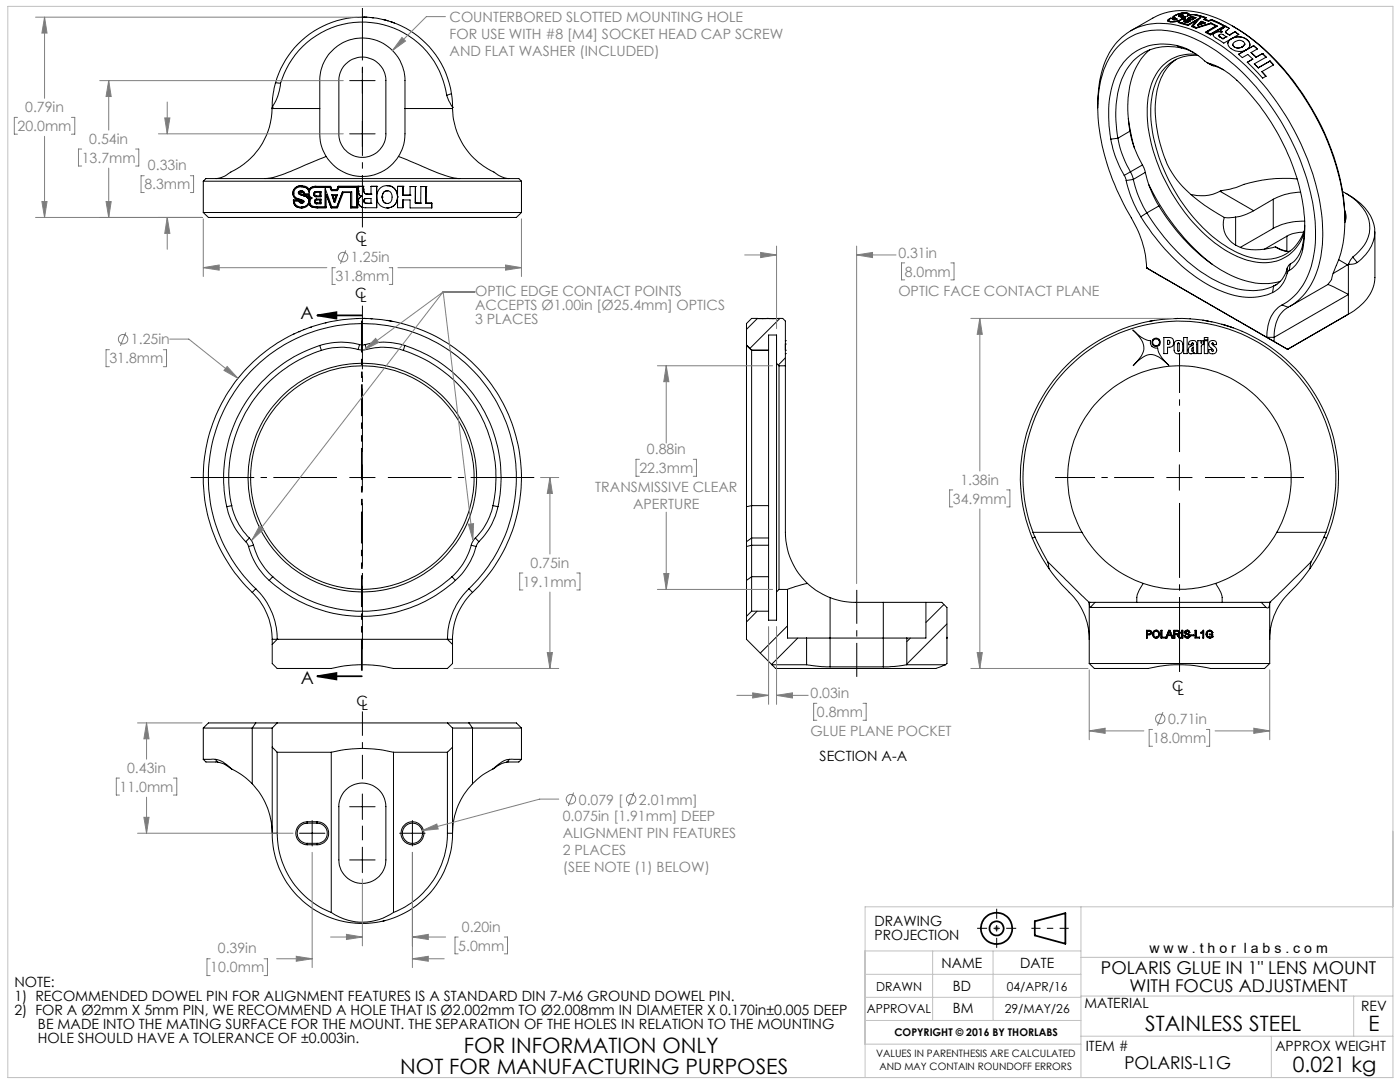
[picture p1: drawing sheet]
<svg xmlns="http://www.w3.org/2000/svg" width="279mm" height="216mm" viewBox="0 0 279 216" stroke-linecap="round" stroke-linejoin="round" font-family="sans-serif">
<g fill="none" stroke="#000" stroke-width=".35">
<path d="M63.3 62.9l3.8-.6v1.3zM63.3 62.9h8.9M63.3 134.9l3.8-.6v1.3zM63.3 134.9h8.9M206.5 183.8l6.1-1.6v6.1l-6.1-1.6z"/>
<circle cx="198.9" cy="185.2" r="3.1"/>
<circle cx="198.9" cy="185.2" r="1.4"/>
</g>
<g fill="none" stroke="#808080" stroke-width=".2">
<path d="M7.1 3.4h64.2M8.9 3.4l.5 3.2h-1zM8.9 3.4v16.2M19.9 16.1h48.6M21.7 16.1l.5 3.2h-1zM21.7 16.1v9.9M80.2 7.5l.7 .7-2.6 1.9zM88.9 3.3h-3.8l-6.8 6.8M3.5 23.4h-.6v3.4h.6M8.9 27.2v16.2M14.3 23.4h.6v3.4h-.6M16.3 29.7h-.6v3.4h.6"/>
<path d="M21.7 33.5v9.9M27.1 29.7h.6v3.4h-.6M28.8 35.1h-.6v3.3h.6M31.6 26.7h36.9M32.9 23.5h1l-.5 3.2zM33.4 20.4v6.3M38 35.1h.6v3.3h-.6M7.1 43.4h33.2M8.4 40.2h1l-.5 3.2zM21.2 40.2h1l-.5 3.2zM33.4 43.4l.5 3.2h-1zM33.4 43.4v6.3"/>
<path d="M40.6 53.4l3.1-.5v1zM40.6 53.4h24.6M40.6 43.7v11.5M66.9 53.4h-.6v3.4h.6M69 50l-1.1 2.6M77.7 53.4h.7v3.4h-.7M79.4 53.4h24.7M88.4 58.2l-15.7 11.6M88.4 58.2h6.4M88.4 58.2l-38.1 49.6M88.4 58.2l6 49.5M100.9 52.9l3.2 .5-3.2 .5z"/>
<path d="M104.1 43.7v11.5M148.6 50.9h6.4M151.8 50.4l3.2 .5-3.2 .5zM155 49.1v16.5M171 50.9l3.1-.5v1zM171 49.1v67.4M171 50.9h7.8M180.6 52.5h-.7v3.3h.7M189.8 52.5h.6v3.3h-.6M21.8 69.8h-.6v3.4h.6M25.1 66.3l-1.1 2.7M32.6 69.8h.6v3.4h-.6"/>
<path d="M33.9 67.7h3.8l9.8 7.8M45.3 73.1l2.2 2.4-2.8-1.6zM75 67.5l.6 .8-2.9 1.5zM131.2 73h23M133 73l.5 3.2h-1zM133 73v15.4M193.7 63.5h40.4M195.5 63.5l.5 3.2h-1zM195.5 63.5v30.5M107.9 95.3h3.6M109.7 95.3l.5 3.2h-1zM109.7 95.3v15.3"/>
<path d="M127.6 91.7h-.7v3.3h.7M138.4 91.7h.6v3.3h-.6M190.1 97.8h-.6v3.3h.6M200.9 97.8h.6v3.3h-.6M51.8 105l.8 .6-2.3 2.2zM93.5 104.6l1-.1-.1 3.2zM104.4 114.3h-.7v3.4h.7M109.7 118.1v15.3M115.1 114.3h.6v3.4h-.6M131.2 117.6h23M132.5 114.4h1l-.5 3.2zM133 102.2v15.4"/>
<path d="M195.5 101.6v31.8M90.6 133.4h20.9M109.2 130.2h1l-.5 3.2zM147 138.7h6.4M150.2 138.3l3.2 .4-3.2 .6zM153.4 125v15.5M155 138.7l3.2-.4v1zM155 125v15.5M155 138.7h6.3M193.7 133.4h23.4M195 130.2h1l-.5 3.2zM217.4 133.7v13.9"/>
<path d="M253.4 133.7v13.9M23.8 155.3h-.6v3.3h.6M27.4 144.3h12.9M29.2 144.3l.5 3.1h-1zM29.2 144.3v7.2M29.2 159.1v7.2M34.6 155.3h.7v3.3h-.7M111.5 159.5h-3.8l-23.5 6.2M114.5 158.2l-1.1 2.6M126.5 158.2l-1.1 2.6M163 140.3h-.6v3.4h.6M172.2 140.3h.7v3.4h-.7"/>
<path d="M217.4 145.8l3.2-.5v1zM217.4 145.8h10.9M230 145.6h-.7v3.3h.7M232.1 142.1l-1.1 2.7M240.8 145.6h.6v3.3h-.6M242.5 145.8h10.9M250.2 145.3l3.2 .5-3.2 .5zM27.4 166.3h31.1M28.7 163.1h1l-.5 3.2zM62.3 170.1v23M72.3 175.4v13.3M82.3 170.1v23"/>
<path d="M84.2 165.7l3-1.3 .3 1zM41.9 191.3h-.6v3.4h.6M52.7 191.3h.7v3.4h-.7M55.2 191.3h7.1M59.1 190.8l3.2 .5-3.2 .5zM66 187h6.3M69.1 186.4l3.2 .6-3.2 .5zM82.3 191.3l3.2-.5v1zM82.3 187l3.2-.6v1.1zM82.3 191.3h6.4M82.3 187h6.6M91.4 187h-.6v3.3h.6"/>
<path d="M100.6 187h.7v3.3h-.7M198.4 185.2h1M198.5 184.9l.7 .7M198.9 184.7v1M199.2 184.9l-.7 .7"/>
<circle cx="68.5" cy="51.3" r=".95"/>
<circle cx="24.6" cy="67.7" r=".94"/>
<circle cx="114" cy="159.5" r=".94"/>
<circle cx="126" cy="159.5" r=".94"/>
<circle cx="231.5" cy="143.4" r=".95"/>
</g>
<path d="M205.8 185.2h7.5" fill="none" stroke="#000" stroke-width=".2" stroke-dasharray="15.2 1.3 1.3 1.3" stroke-dashoffset="13.4" stroke-linecap="butt"/>
<path d="M195 185.2h7.8M198.9 181.3v7.8" fill="none" stroke="#000" stroke-width=".2" stroke-dasharray="15.2 1.3 1.3 1.3" stroke-dashoffset="13.2" stroke-linecap="butt"/>
<g fill="none" stroke="#c0c0c0" stroke-width=".2">
<path d="M1.6 1.3h276.4v213.7h-276.4zM172.6 189.8h43.1M172.6 199h43.1M172.6 194.4h43.1M186.1 189.8v13.8M198.2 189.8v13.8M215.7 198.8h62.3M215.7 180.9v34.1M215.7 191h62.3M270.2 198.8v8M278 180.9h-105.4v34.1M172.6 203.6h43.1"/>
<path d="M172.6 208.4h43.1M215.7 206.8h62.3M253.7 206.8v8.2"/>
</g>
<g fill="none" stroke="#000" stroke-width=".2">
<path d="M55 16.5l-.6 3-.1 1.9M55 16.5a18 18 0 0 1 18.4-13.1 18 18 0 0 1 16.7 15.3M55 16.5l1 .1M56 16.6a10.3 10.3 0 0 1-1.7 4.8M56 16.6a17 17 0 0 1 17.5-12.2 17 17 0 0 1 15.6 14.6M68.8 13a4.7 4.7 0 0 1 5.1-1.3 4.7 4.7 0 0 1 3.1 4.4v10.6a4.7 4.7 0 0 1-4.7 4.7 4.7 4.7 0 0 1-4.7-4.7v-10.6a4.7 4.7 0 0 1 1.2-3.1zM69.8 16.1h5.1M72.3 13.5v5.1M72.5 3.4h.7M74 3.5l.6 .1M76.4 3.9l1 .3M78 4.3l.7 .3"/>
<path d="M89.1 19l1.2 2.4M90.1 18.7l.2 2.7M90.1 18.7l-1 .3M225.7 6.1l4.4-2.5a13.4 13.4 0 0 1 11.7-.4 37.9 37.9 0 0 1 16.3 13.2 49 49 0 0 1 10.3 26.9 22.2 22.2 0 0 1-2.3 11.1l-.2 .8a1.83 1.83 0 0 1-.8 1.5l-7.7 4.4M229.4 9.9a13.4 13.4 0 0 0-4.3 9.6 27.4 27.4 0 0 0 .4 6.7M233.2 4.1l.5 .2M233.6 3.7l-.4 .4 .5 .2M233.6 3.7h.6M233.6 3.6a.55 .55 0 0 0-.6 .6l.2 .1a3.3 3.3 0 0 0 2-.1M233.6 3.7l-.6 .5M233.6 3.6l.8 .1M233.6 3.7h.8"/>
<path d="M233.6 3.6v.1M233.7 4.3h.1M234.2 3.5h.1M234.2 3.7l-.1 .2M234.2 3.5l.3 .1M234.3 3.8h.1M234.3 3.8l.2 .1M234.4 3.7h.1M234.5 3.9h.2M234.5 3.9h.1M234.5 3.1l-.3 .2a.21 .21 0 0 0-.1 .3 .21 .21 0 0 0 .3 .1M234.5 3.1l-.4 .4"/>
<path d="M234.5 3.6l.4 .2M234.5 3.6l.4 .2-.6 .2-.2-.1 .1-.2M234.5 3.1h.1M234.5 3.6h.1M234.7 3.8v.1M234.7 11.9a10.9 10.9 0 0 0-4.1 8.8 26.7 26.7 0 0 0 3.3 13.8 25.2 25.2 0 0 0 9.1 8.1l1.3 .8M234.7 3.8l-.2 .1M234.7 3.8l-.2-.1-.2 .1 .2 .1M234.8 9.1a15.4 15.4 0 0 1 6.1 3.4l.3 .1M234.8 9.1a10.3 10.3 0 0 0-12.7 7.4 23.9 23.9 0 0 0-.4 11.3M234.8 9.1l1 .5M235.2 4.2l-.1 .2"/>
<path d="M235.3 3.1l-.1 .1 .7 .4-.3 .4M235.3 3.1h.1M235.3 3.1l-.1 .1M235.3 4.3v.1M235.4 4.4l.5 .2M235.4 3.1h.1M235.4 3.1l.4 .3M235.4 3.1h.6l-.2 .2zM235.6 4l-1 .3h-.9M235.6 4l-.8 .2-1.1 .1M235.6 4h.1M235.8 9.6l2.4 .9"/>
<path d="M235.8 9.6a10 10 0 0 0-12.4 7.6 23.6 23.6 0 0 0-.3 10.4M235.8 3.4h.1M235.8 3.3l.1 .1M235.8 3.3l.6 .1M235.8 3.3v.1M235.9 3.6l-.3 .4M235.9 3.4l.2 .2-.2 .2M235.9 3.4h.1M235.9 3.4l.2 .2M235.9 4.6h.1M235.9 4.6l1.2 .4M235.9 4.6l1.2 .3"/>
<path d="M236 3l-.7 .1M236 3l.2 .1M236 3l.2 .1-.2 .2M236 3h.1M236 3.1h.1M236 3.1l-.2 .2M236 3.3l.6 .1-.2 .2 .1 .2a.97 .97 0 0 0-1.1 .6l.5 .2M236 3.3h.1M236 3.3l.6 .1M236.3 3.7l-.4 .1M236.3 3.7h.1M236.4 4.1l-.2 .2"/>
<path d="M236.4 4.1h.1M236.4 4.2l.1 .1M236.4 3.7l.1 .1M236.4 3.5l-.1 .2M236.4 3.4v.1M236.4 3.7h.1M236.5 4.3l.5 .1M236.5 4.3h.1M236.7 2.5l.5 .2v.3M236.7 2.5l-1.4 .2-.8 .4M236.7 2.6l-1.1 .1-1.1 .4M236.7 2.6l.6 .3"/>
<path d="M236.7 2.5v.1M237 4l.6 .2-.7 .4-.3-.2a.22 .22 0 0 1-.3 .1 .22 .22 0 0 1-.1-.3l.2-.1M237 4l-.6 .1M237 4l.6 .2M237 4h.1M237.1 2.9h.1M237.1 2.9l-.1 .3M237.1 4.9l2.5-1.4-1.5 1.8M237.1 4.9v.1M237.2 3h.1M237.3 3.7h.1M237.3 3.5l-.2 .2"/>
<path d="M237.3 3.5h.1M237.3 4.2l-.7-.1-.2 .1 .1 .1M237.3 4.2l-.3 .2M237.3 4.2h.1M237.4 3.7l.5 .2M237.4 3.7l.5 .1M237.4 3.7h.1M237.9 3.8v.1M238 3.4l.7 .1-.8 .5-.8-.3 .2-.2M238 3.4l-.7 .1M238 3.4h.1M238 3.4l.7 .2"/>
<path d="M238.1 5.3h.1M238.1 5.3l.7 .2M238.4 3.6h-.1a.73 .73 0 0 0-1 .1h.1M238.4 3.6l-.5 .3M238.4 3.6l-.5 .2M238.6 2.9l2.1 .6-.2 .3M238.6 2.9l-1.4 .1M238.6 2.9h.1M238.7 10.8a8.4 8.4 0 0 0-9.1 6.7 23.9 23.9 0 0 0 1.2 14.5 35.9 35.9 0 0 0 13.6 17.8 13.6 13.6 0 0 0 10.3 2.3 8.5 8.5 0 0 0 5.6-5.6M238.8 5.5h.1M239 4l-1.9 1.1-1.3-.4a.5 .5 0 0 1-.6-.4v-.1M239 4l-1.2 1.3 .9 .3 3-.9 1 .5"/>
<path d="M239 4h.1M239.1 11.1a8.2 8.2 0 0 0-8.8 6.4 23 23 0 0 0 .9 13.6 35.4 35.4 0 0 0 13.3 17.9 12.6 12.6 0 0 0 10.8 2.3 8.2 8.2 0 0 0 5-5.4M239.4 4.9h.1M239.6 3.5l-2.5 1.5M239.7 4.3l.9 .3-1.6 .4zM239.7 4.3l.9 .3M239.7 4.3h.1M239.7 4.3l-.7 .7M240.2 4.6h.1M240.2 4.6l-.4-.2-.4 .5M240.2 4.6l-.8 .3M240.5 3.8l.7 .3"/>
<path d="M240.5 3.6l-2.3-.6-1.3 .2 .2-.3a2.01 2.01 0 0 0-2.3 .1l-.6 .4 .3 .2M240.5 3.6l-.3 .3 .9 .3 .7-.1 2.5 1.1M240.5 3.6l-.2 .3M240.8 12.5l1.3 .6M240.8 6.5h.1M240.8 6.5l.7 .3M241.2 4.1h.1M241.2 12.6a16.5 16.5 0 0 1 7.6 5.5 44.5 44.5 0 0 1 11.5 25.4 25.2 25.2 0 0 1-.3 6.3M241.2 12.6l.9 .5M241.7 4.6h.1M241.7 4.6l-2.9 .9M241.7 4.6l1.2 .6"/>
<path d="M241.7 4.6l1.3 .6-2.2 1.3M241.8 3.9l2.8 1.4M241.8 4l2.8 1.3M241.8 3.9l-.6 .2M241.8 4l-.6 .1M241.8 3.9v.1M242.1 13.1l2.1 .8M242.5 6.5l-.4 .5M242.5 6.5h.1M242.7 5.2l-2.1 1.3M243.2 7.1h.1M243.2 7.1l.2 .2"/>
<path d="M243.4 7.3l-.2-.2a.55 .55 0 0 1 .9-.2l.6 .4M243.4 7.3h.1M243.4 7.3l.7 .4M243.7 6.3h.1M243.7 6.3h-.7l-.5 .2M244 5.7l-.4 .3 .1 .3M244 5.7l-.4 .5M244 5.7h.1M244.1 7.7h.1M244.3 5.2l-2.8 1.6M244.3 5.2v.1M244.4 5.3l-.4 .4"/>
<path d="M244.4 5.3h.1M244.4 5.3l-2.8 1.7-1-.5M244.6 6.4h.1M244.6 5.3l.7 .3-.7 .7 .2 .3M244.6 6.4l.2 .2M244.6 5.3h.1M244.6 5.3l.7 .4M244.7 7.3h.1M244.7 7.3l-.6 .4M244.8 6.6l.6 .4M244.8 6.6h.1M245.3 8.1a2.59 2.59 0 0 1 4.1 .6 1.7 1.7 0 0 1-2.2 1.6 2.33 2.33 0 0 1-2.2-1.7z"/>
<path d="M245.4 7h.1M246 5.2a45.5 45.5 0 0 1 17.1 18.7 43.7 43.7 0 0 1 5.3 20.1M246 8.9l.3 .4M246 8.8v.1M246.3 9.3a1.49 1.49 0 0 0 1.6 .1M246.3 9.3l-.2-.2a1.26 1.26 0 0 1 1.8-.9 .53 .53 0 0 1 .5 .4 .53 .53 0 0 1-.2 .5l-.3 .2M246.3 9.3a1.32 1.32 0 0 0 1.6 0M246.3 9.3h.1M246.5 6.3l.7 .6-3 1.7-1.5-1a.58 .58 0 0 1-.5-.4 .58 .58 0 0 1 .3-.7M246.5 6.3h.1M246.5 6.3l-1.1 .7M247.2 10.8l.7 .7 1.1-.6 1 .9"/>
<path d="M247.9 9.3v.1M248.4 8.8h.1M248.4 8.8l-.5 .6M248.8 7.9a2.46 2.46 0 0 0-3.8 .7M248.8 7.9l.5 .5 .1 .7M248.8 7.9h.1M249.7 10.5l1 .9M249.7 10.5h.1M250 11.8l-1.1 .6 3.1 3.2 .7-.4-.9-.9M250 11.8l-1.1 .7M250.2 9.1l.7 .7M250.2 9.1l-3 1.8"/>
<path d="M250.3 12.7l.8 .8M250.3 12.7v.1M250.9 9.8l-1.2 .7M251.8 14.3h.1M252 10.7h.1M252 10.7l-1.3 .7M252 10.7l.7 .7-2.4 1.3M252 10.7l.7 .7M253.4 12.2l.8 .7M253.4 12.2l-2.3 1.3M253.5 12.2l.7 .7M253.5 12.2l-2.4 1.3"/>
<path d="M253.5 12.2h-.1M254.2 12.9l-2.4 1.4M40.6 36.2a1.53 1.53 0 0 1 1.7-.6h59.9a1.72 1.72 0 0 1 1.9 .6M40.6 36.2h63.5M40.6 36.2v6.2M54.3 21.7a14.4 14.4 0 0 1-8.5 12.8 4.9 4.9 0 0 1-2.7 1.1M54.3 21.7h9.5M54.3 21.4h.1M54.3 21.4v.3M58.5 38.5a1.28 1.28 0 0 0 1.1 1.4M58.5 38.5a1.27 1.27 0 0 0 1.1 1.4M58.5 38.5h.1"/>
<path d="M58.6 39.9a1.43 1.43 0 0 0 1.6 1.6M58.6 39.9v.2a1.39 1.39 0 0 0 1.6 1.4M58.6 39.9h1M59.5 38.5l.2 .2 .9 .4M59.5 38.5l.3 .3 .8 .3M59.5 38.5h.1M59.6 39.9h.1M59.9 39.9l.6 .3M59.9 39.9v.2l.2 .2M59.9 39.9h.1M60 38.3h.1M60 38.3h.3"/>
<path d="M60.1 37.1a1.55 1.55 0 0 1 1.6 .8M60.1 37.1a1.52 1.52 0 0 0-1.6 1.4M60.1 38.1a.56 .56 0 0 1 .7 .6h.9a.91 .91 0 0 0 .6 .8 .97 .97 0 0 0-.3 1.3 .97 .97 0 0 0 1.1 .4M60.1 38.1l-.4 .1-.2 .3M60.1 37.1a1.56 1.56 0 0 0-1.6 1.4M60.1 38.1h.1M60.1 37.1h.1M60.2 37.3a1.25 1.25 0 0 0-1.5 .9 1.25 1.25 0 0 0 1 1.5l.8 .3a.32 .32 0 0 1 .1 .4 .32 .32 0 0 1-.4 .1M60.2 37.3a1.44 1.44 0 0 1 1.5 1.1 1.19 1.19 0 0 1 1.4-1M60.2 37.3h.1M60.3 38.3l.3 .2v.3M60.3 38.3h.1"/>
<path d="M60.3 38.3h-.4l-.1 .2 .8 .3M60.6 39.1h.1a1.08 1.08 0 0 1 .9 1M60.6 39.1h.1M60.6 38.8h.1M61.6 38.9l.3 .6M61.7 37.9h.1M61.7 39.9h.1M61.9 39.5l-.2 .4M61.9 39.5l-.3-.6h-1a1.13 1.13 0 0 1 1.1 1M61.9 39.5h.1M62.6 38.7h.1M62.7 38.4l.4-.2h1v1.1h-.6a.6 .6 0 0 1-.7-.2 .6 .6 0 0 1-.1-.7z"/>
<path d="M62.9 37.2h3.1l.2 .6h1M62.9 37.2l-.7 .2-.5 .5M62.9 37.2a1.5 1.5 0 0 0-1.2 .7M62.9 37.2h.1M63.1 37.4h2.8M63.1 37.4h.1M63.8 21.7v2.5a11.9 11.9 0 0 0 1.1 6.6l.2 .4M63.8 21.7v-5.6a8.5 8.5 0 0 1 8.5-8.5 8.5 8.5 0 0 1 8.5 8.5v5.6M63.9 38.4h-.5a.42 .42 0 0 0-.6 .3 .42 .42 0 0 0 .6 .4h.5M63.9 38.4h.1M63.9 39.1h.1M63.9 39.9a.59 .59 0 0 0-.9 .4l.9 .2"/>
<path d="M63.9 39.9h.1M63.9 38.4v.7M63.9 39.9v.6M65.1 38.8v2.7h-1.8M65.1 38.8h.1M65.1 31.2l-1.4 .6a72 72 0 0 1-9.8 3.7l-1 .1M65.1 31.2a8.5 8.5 0 0 0 14.4 0M65.1 38.8l1 2.7M65.9 37.4h.1M65.9 37.4l.2 .6M66.1 38h.1M66.2 38.8h1.1l-.4 1.6h-.2z"/>
<path d="M66.3 38.8l.4 1.6M66.8 40h.1M67.1 39h.1M67.1 39h-.6l.3 1M67.1 39l-.3 1M67.2 37.8h.1M67.5 37.2h3.9M67.5 37.2h.1M67.5 37.2l-.3 .6M67.7 37.4h3.5M67.7 37.4h.1M67.7 37.4l-.4 .6h-1.2"/>
<path d="M69.8 26.7h5.1M70 38.4h.1M70 38.4h-1.5l-1.2 3.1h-1.2M70 38.4v3.1M71.2 37.4h.1M71.2 37.4v3.8M71.4 37.4l.1 .7M71.4 37.2h.1M71.4 37.4h.1M71.4 37.2h1.1M71.4 37.4v4.1h-1.4M71.5 38.1a.94 .94 0 0 0 .6 1.1"/>
<path d="M71.5 38.1h.1M72.1 39.2l-.5 .4-.1 .7M72.1 39.2h.1M72.3 24.2v5M72.5 37.2l.1 .7M72.5 37.2h.1M72.6 37.9h.1M72.6 37.9l.1 .6 .5 .2M72.6 37.9v.2a.63 .63 0 0 0 .6 .6M73.1 39.6l-.4 .1-.1 .4M73.1 39.6h.1M73.1 39.6h.9v1"/>
<path d="M73.2 38.7h.1M73.2 38.7h.8M74 38.7h.1M75.2 37.2v4.3h-2.2a1.33 1.33 0 0 1-1.5-1.2M75.2 37.2h.1M75.2 37.2h-1.2v1.5M76.3 39.3a1.11 1.11 0 0 0 1 1.3M76.3 39.3h.1M77.3 37a2.25 2.25 0 0 0-2.1 2.1 2.25 2.25 0 0 0 1.8 2.4h.3M77.3 37a2.05 2.05 0 0 1 2 2.3M77.3 37a2.06 2.06 0 0 1 2 2.3M77.3 38.1a1.11 1.11 0 0 0-1 1.2"/>
<path d="M77.3 38.1h.1M77.3 38.1a1.34 1.34 0 0 1 .8 1.9l-.2 .4-.6 .2M77.3 37h.1M79.3 39.3a2.05 2.05 0 0 1-2 2.2M79.3 39.3a1.99 1.99 0 0 1-2 2.2M79.3 39.3h.1M79.5 31.2l8.2 3.4 2.9 .9 1.2 .1M80.4 37.2h.1M80.4 37.2h-1.1v4.3h1.1v-1.6M80.4 37.2v1.7h1.4M80.4 37.2v1.7M80.8 21.7v2.5a12 12 0 0 1-1 6.6l-.3 .4"/>
<path d="M80.8 21.7h9.5M81.8 38.9h.1M82.9 37.2h.1M82.9 37.2h-1.1v1.7M82.9 37.2v3.3M84 37.2h1M84 37.2v3.3M85 37.2v3.3h1.1l.1 1h-4.4v-1.6h-1.4v1.6M85 37.2h.1M85 37.2v3.3M90.3 21.7a14.5 14.5 0 0 0 8.7 12.9l1.6 .9 .9 .1M90.3 21.4h.1"/>
<path d="M90.3 21.4v.3M104.1 36.2v6.2M219.1 21.5a19.8 19.8 0 0 1 3.4-12.6 11.6 11.6 0 0 1 11.9-4 29.8 29.8 0 0 1 15 9 51.4 51.4 0 0 1 14.4 29.6 21.8 21.8 0 0 1-2.5 13.9 11.4 11.4 0 0 1-4.2 3.9M221.7 27.8a20.6 20.6 0 0 0 2.7 7.2M223.1 27.6a20.5 20.5 0 0 0 2.5 6.7M223.1 27.6l-1.4 .2M224.4 35l.4 1M224.8 36a23 23 0 0 0 2.9 7.3M225.2 23.7l.6 3.4 .6 2.5M225.5 26.2a20.3 20.3 0 0 0 2.5 6.7M225.5 26.2l-2.4 1.4M225.6 34.3l.6 1.5"/>
<path d="M225.6 34.3l-1.2 .7M226.2 35.8a21.9 21.9 0 0 0 2.7 6.7M226.2 35.8l-1.4 .2M228 32.9l.6 1.5M228 32.9l-2.4 1.4M228.6 34.4a22.6 22.6 0 0 0 2.7 6.7M228.6 34.4l-2.4 1.4M229.3 36.8a44.4 44.4 0 0 0 12.7 16M243.5 38.2a8.1 8.1 0 0 1-5.8 .6M243.5 38.2l6.7 3.9M243.7 38.1h.1M243.7 38.1l-.2 .1"/>
<path d="M254.1 39.8l-3.9 2.3M254.1 39.8v5.8M258.9 35.7a27.6 27.6 0 0 0-12.8 1.9l-2.4 .5M259.6 38.3a12.6 12.6 0 0 0-5.5 1.5M267.9 38.2a10.1 10.1 0 0 1 5.3 5.7 6.7 6.7 0 0 1-2.5 6.8l-.7 .6M268.6 38.6l.7 .4M269.3 39a8.7 8.7 0 0 1 5.1 7.5 8.1 8.1 0 0 1-3.5 5.9M40.6 42.4h63.5M40.6 42.4l1 1h61.4l1.1-1M59.7 40.1h-1a1.33 1.33 0 0 0 1.4 1.2M59.7 40.1l.1 .3 .4 .1M59.7 40.1h.1"/>
<path d="M60.1 41.3h.1M60.2 40.3h.1M60.2 41.5h.1M60.5 40.2l-.4 .1M60.5 40.2h.1M60.5 40.2l-.3 .1M61.6 40.1a1.3 1.3 0 0 1-1.5 1.2M61.6 40.1h.1M61.7 40.7a1.64 1.64 0 0 1-1.5 .8M61.7 40.7l.1 .2a1.4 1.4 0 0 0 1.5 .6M61.7 40.7l.1 .2a1.29 1.29 0 0 0 1.5 .6M61.7 40.7h.1"/>
<path d="M62.8 40.2a.91 .91 0 0 1 1.2-.5h.1v1h-.9M62.8 40.2l.1 .3 .3 .2M62.8 40.2v.3l.4 .2M62.8 40.2h.1M63.1 41.2h.1M63.1 41.2h1.8M63.3 41.5h.1M63.9 40.5h.1M64.9 41.2h.1M64.9 41.2v-3.6l1.3 3.6h1M66.1 41.5h.1M67.2 41.2l1.1-2.9h1.9v2.9h1"/>
<path d="M67.2 41.2h.1M70 41.5h.1M71.2 41.2h.1M71.5 40.3a1.15 1.15 0 0 0 .8 1M71.5 40.3h.1M72.6 40.1l.2 .4 .4 .1M72.6 40.1h.1M73.2 40.6h.1M73.2 40.6h.8M74 40.6h.1M77.3 40.6h.1M77.3 41.5h.1"/>
<path d="M82.9 40.5h1.1M84 40.5h.1M227.7 43.3a37.8 37.8 0 0 0 15.3 14.5 13 13 0 0 0 11 .6M228.8 53.4a21 21 0 0 0-3.6-10.9 43.9 43.9 0 0 1-6.1-21.7 17.6 17.6 0 0 1 3.6-11 11.5 11.5 0 0 1 11.8-3.4 29.5 29.5 0 0 1 13.4 8 50.1 50.1 0 0 1 14.6 29.7 21.7 21.7 0 0 1-2.5 12.9 11.2 11.2 0 0 1-4.1 3.9M228.8 53.4h.1M228.8 53.4l28.2 16.3M228.8 53.4l4.1 2.4M228.9 42.5a35.6 35.6 0 0 0 15.1 14.2 12.5 12.5 0 0 0 10.2 .4M228.9 42.5l-1.2 .8M231.3 41.1a35.6 35.6 0 0 0 15.1 14.2 13.1 13.1 0 0 0 9.1 .8M231.3 41.1l-2.4 1.4M244.3 43.4a5 5 0 0 0 4.4 6.3l2.8 .1 3-.6"/>
<path d="M246.6 43.3l-1.3 .2-1-.1M246.6 43.3v5.6M250.2 42.1a9.8 9.8 0 0 1-3.6 1.2M254.1 45.6l-6.6 3.8M254.2 57.1l-.2 1.3M254.5 49.2a4.1 4.1 0 0 0 3 .9M254.5 49.2l2.4 1M254.8 56.7l-.6 .4M256.8 47.1l-4.5 2.6M256.8 47.1v3M256.9 54.6a5.7 5.7 0 0 1-2.9 3.8M256.9 53.5a4.9 4.9 0 0 1-2.7 3.6"/>
<path d="M256.9 53.5v1.1M257.3 54l-.4 .6M257.5 52.7l-.3 .2-.3 .6M257.5 52.7l-.2 1.3M257.5 52.7h.1M260 49.8a6 6 0 0 1-2.7 4.2M260 48.9a5.6 5.6 0 0 1-2.5 3.8M260 48.9v.9M260.2 46.3l-.4 .1a6 6 0 0 0-3 .7M260.4 44.9l-.1 1.7-.3 2.3M260.4 44.1a12.8 12.8 0 0 0-6.3 1.5M265 56.8l4.1 2-14.8 8.5"/>
<path d="M267.2 51.8l1.7 1M268.4 42a3 3 0 0 1 0 2.4M268.9 52.8l-2.8 1.8M269.1 52.7l-.2 .1M269.1 52.7h.1M269.1 52.7v10M270 51.3l-.9 1.4M270 51.3l.9 1.1M270.9 52.4l-.9 .3h-.9M274.4 46.2v9.2a8.4 8.4 0 0 1-4.2 6.6l-1.1 .7M58.7 66.6h-.1M59.7 66.2h.1"/>
<path d="M60.8 65.7l-.1 .1M61.8 65.3l-.1 .1M61.9 65.3h.1M63.8 68.9a27.7 27.7 0 0 0-18.5 32.2M63.8 68.9l.3 1M64.1 69.9a26.7 26.7 0 0 0-17.9 31M64.9 64.4h.1M71.2 63.6h.1M71.5 69.7l.6 .1 1-.1M71.5 69.7a12.7 12.7 0 0 0-7.4 .2M71.8 68.8h1.1M71.8 68.8a13.9 13.9 0 0 0-8 .1"/>
<path d="M71.8 68.8l-.3 .9M72.6 63.5l.6 .1M72.9 68.8a13.8 13.8 0 0 1 7.9 .1M72.9 68.8l.2 .9M73.1 69.7a12.8 12.8 0 0 1 7.4 .2M74 63.6h.1M77.3 63.9l.9 .2M80.5 69.9a26.7 26.7 0 0 1 17.9 31M80.8 68.9a27.7 27.7 0 0 1 18.6 32.2M80.8 68.9l-.3 1M149 68.8l1 1M149 68.9v32.2"/>
<path d="M149 68.9l1 1M150 69.9v31M150 69.8h3.4M150 69.8v.1M150 69.9h3.4M151.1 63.5h5.1l.5 .6v8.9M151.1 63.5l1 .1M151.1 63.5h-1.1l-1 1.1v4.3M151.1 63.6l-2.1 2.1M152.1 63.6h.1M153.2 63.5l-1.1 .1M153.2 63.5h.1"/>
<path d="M153.2 63.5v.1M153.2 63.5l1 .1M153.4 69.9v31M153.4 69.9v-3h1.6v5.6M154.2 63.6h.1M154.2 63.6h.8M155 72.5v45.6M155 63.6h.1M155 72.5l.5 .5M155.5 73v44.6M155.5 73h1.2M155.6 63.5l-6 6"/>
<path d="M156.7 68h.1M156.7 70.6h.1M156.7 69.9h.1M156.7 68.7h.1M156.7 73v30.8a16.1 16.1 0 0 0 2.6 10.5l1.8 2.1M156.7 71.4l-1.4 1.4M226.1 65.9a5.9 5.9 0 0 0 3.5 2.1 1.14 1.14 0 0 0 1.4 1.4 5.5 5.5 0 0 0 2.3 3.5 5.5 5.5 0 0 0-3.6-2.2 5.7 5.7 0 0 0-3.5 2.3l.5-.6a3.9 3.9 0 0 0 1.4-3.8l-.7-1.3zM230.4 63.9l-1 .2M232.3 67.3h.8a.99 .99 0 0 1 1.1 .8 .99 .99 0 0 1-.8 1.2h-.4v1.3h-.7zM233 67.9a.41 .41 0 0 1 .5 .4 .41 .41 0 0 1-.5 .4zM234.5 68.1a.89 .89 0 0 1 1-.2 .89 .89 0 0 1 .5 .8v1.2a.88 .88 0 0 1-.8 .7 .88 .88 0 0 1-.9-.7v-1.2zM235.1 68.4l.2 .1-.1 1.6-.2-.1z"/>
<path d="M235.1 63.5l-.5 .1M236.2 67.3h.7v3.3h-.7zM237.3 68.2a.84 .84 0 0 1 1-.3 .84 .84 0 0 1 .5 .8v1.9h-.6v-.3a.63 .63 0 0 1-.9 .2 .63 .63 0 0 1-.1-.9l.1-.3 .3-.2a.42 .42 0 0 0 .5-.2 .42 .42 0 0 0 0-.5l-.3 .1v.3h-.6zM237.5 63.6h.1M238 69.4l.2-.1-.1 .9-.2-.1zM238.2 70.3h.1M239 68h.7v.4l.2-.3 .3-.2v.9h-.3l-.2 .2v1.6h-.7zM239.7 68.4h.1M240.1 63.9h.2M240.3 68h.8v2.6h-.8zM240.3 67.3h.8v.5h-.8zM240.6 60.3l8.7 5"/>
<path d="M240.6 64l.6 .1M241.5 68.1a.76 .76 0 0 1 .9-.1 .76 .76 0 0 1 .4 .8h-.7v-.3l-.1-.1a.32 .32 0 0 0-.1 .4 .32 .32 0 0 0 .3 .2 .84 .84 0 0 1 .5 1.3 .84 .84 0 0 1-1.5-.2v-.4h.6l.1 .4h.2a.34 .34 0 0 0 .1-.3 .34 .34 0 0 0-.3-.3 .86 .86 0 0 1-.4-1.4zM241.6 64.2h.3M243.8 64.7l2.2 .7M244.7 64.9h.1M244.9 65h.1M245.7 65.3h.1M246.1 65.4h.1M247.9 66.1h.1M252.8 67.3l1.5 .9v-.9M252.8 67.3h1.5M255.9 60.9a6.4 6.4 0 0 0-3 5.2l-.1 1.2"/>
<path d="M255.9 60.9l1.2 .4M257 69.7h.1M257.1 61.3a6.1 6.1 0 0 0-2.8 5.5v.5M269.1 62.7l-12.1 7M69.8 95.3h5.1M72.3 92.7v5.1M232.8 95.3h5.1M235.4 92.7v5.1M45.3 101.1a13.9 13.9 0 0 0 3.7 7M46.2 100.9a12.9 12.9 0 0 0 3.6 6.5M46.2 100.9l-.9 .2M49 108.1l.6 .9"/>
<path d="M49.6 109a13.9 13.9 0 0 0 4.1 6.8M49.8 107.4l.6 .8 .2 .6M49.8 107.4l-.8 .7M50.3 118.2a13.2 13.2 0 0 1 4 9.4M50.3 118.2a31.8 31.8 0 0 1-.6-45.2 31.8 31.8 0 0 1 45.2 0 31.8 31.8 0 0 1-.6 45.2M50.6 108.8a12.6 12.6 0 0 0 3.8 6.3M50.6 108.8l-1 .2M51 117.5a14.1 14.1 0 0 1 4.3 10.1M51 117.5a30.7 30.7 0 0 1-.6-43.8 30.7 30.7 0 0 1 43.8 0 30.7 30.7 0 0 1-.6 43.8M51 117.5l-.7 .7M53.7 115.8a27.7 27.7 0 0 0 37.2 0M54.4 115.1a26.7 26.7 0 0 0 35.8 0"/>
<path d="M54.4 115.1l-.7 .7M90.2 115.1l.7 .7M93.6 117.5a13.9 13.9 0 0 0-4.3 10.1M93.6 117.5l.7 .7M94.1 108.8a13.4 13.4 0 0 1-3.9 6.3M94.1 108.8l.9 .2M94.3 118.2a12.8 12.8 0 0 0-4 9.4M94.9 107.4l-.6 .8-.2 .6M94.9 107.4l.7 .7M95 109a13.9 13.9 0 0 1-4.1 6.8M95.6 108.1l-.6 .9M98.4 100.9a12.9 12.9 0 0 1-3.5 6.5"/>
<path d="M98.4 100.9l1 .2M99.4 101.1a13.7 13.7 0 0 1-3.8 7M149 115.8v7.2M149 109v6.8M149 108.1v.9M149 101.1v7M150 115.1v6.9M150 108.8v6.3M150 107.4v1.4M150 100.9v6.5M150 115.1h3.4M150 115.1l-1 .7"/>
<path d="M150 100.9h3.4M150 100.9l-1 .2M150 108.8h3.4M150 108.8l-1 .2M150 107.4h3.4M150 107.4l-1 .7M153.4 115.1v6.9M153.4 108.8v6.3M153.4 107.4v1.4M153.4 100.9v6.5M155 118.1v5.7h-1.6v-1.8M155.5 117.6h1.7"/>
<path d="M155.5 117.6l-.5 .5M157.2 117.6v9.7h3.8M161.1 116.4a12.8 12.8 0 0 0 4.6 2.8M161.1 116.4l-2.4 .7-1.5 .5M165.7 119.2a13 13 0 0 0 5 1h5.6M165.7 119.2v13.9M206 107.4l1.9 3.7 1.4 2.4M206 107.4a31.7 31.7 0 0 1 29.4-43.8 31.7 31.7 0 0 1 29.3 43.8M206.2 106.2l.4 1M206.2 106.2a31.2 31.2 0 0 1 29.2-42.1 31.2 31.2 0 0 1 29.2 42.1M206.2 106.2h9.7M206.6 107.2l2.5 4.9"/>
<path d="M206.6 107.2l-.6 .2M209.1 112.1l8.3 8.1M209.1 112.1l.2 1.4M209.3 113.5l2.9 3.4a14.4 14.4 0 0 1 5 8.7l.2 2M215.9 106.2a22.2 22.2 0 0 0 12.3 10.2M215.9 106.2a22.3 22.3 0 0 1 19.5-33.2 22.3 22.3 0 0 1 19.4 33.2M228.2 116.4a4.7 4.7 0 0 0-1.3 3.8M228.2 116.4a22.9 22.9 0 0 0 14.4 0M242.6 116.4a5.2 5.2 0 0 1 1.3 3.4v.4M254.8 106.2a22.3 22.3 0 0 1-12.2 10.2M254.8 106.2h9.8M261.4 113.5a54.1 54.1 0 0 1-5.3 6.1 13.1 13.1 0 0 0-2.7 8"/>
<path d="M261.6 112.1l-8.2 8.1M261.6 112.1l-.2 1.4M264.2 107.2l-2.6 4.9M264.2 107.2l.5 .2M264.6 106.2l-.4 1M264.7 107.4l-.3 .7a27.7 27.7 0 0 1-3 5.4M54.3 127.6v4.8l1 1h10.8a26.4 26.4 0 0 1 12.4 0h10.8l1-1v-4.8M54.3 127.6h36M55.3 127.6h.1M55.3 127.6l-1 1M89.3 127.6h.1M89.3 127.6l1 1"/>
<path d="M149 123v4.6l5.1 5M150 122l-1 1M150 122h3.4M151.1 122l-2.1 2.1M154.1 132.6l.7 .8h32l1.9-.8M154.1 132.6h6.9M157.2 124.9l-5.5 5.4M159.2 127.3l-5.2 5.3M161 132.6l3.1 .4 1.6 .1M161 127.3h20M161 127.3v5.3M165.7 133.1h10.6"/>
<path d="M176.3 120.2h8.5M176.3 120.2v12.9M181 132.6l-2.6 .4-2.1 .1M181 132.6h7.7M181 127.3v5.3M181.7 127.3l-.7 .7M184.8 120.2h3.2l1 1v11.2l-.3 .2M184.8 120.2v7.1h-3.8M188.4 120.6l-3.6 3.6M189 127.2v.1M189 124.5l-8 8M217.4 132.4h36"/>
<path d="M217.4 132.4l1 1h7.9a19.1 19.1 0 0 0 5.7-.5 26.4 26.4 0 0 1 9.6 .5h10.8l1-1M217.4 120.2l.2 1M217.4 120.2h1.1M217.4 120.2h.1M217.4 120.2v12.2M217.6 121.2h35.1M218.5 120.2h33.2M218.5 120.2l-.9 1M228.8 125.8h.1a.58 .58 0 0 1 .7 .1 .58 .58 0 0 1 .1 .7l-.7 .1v.6h-.2zM229.3 126.5h.1M229.3 125.9h-.3v.6h.3M229.3 125.9h.1"/>
<path d="M229.3 125.9l.2 .1M229.5 126l.2 .2M229.5 126h.1M229.7 126.2l-.1 .2-.3 .1M229.7 126.2h.1M230 126.6a.69 .69 0 0 0 .8 .7M230 126.6h.1M230.8 125.8a.78 .78 0 0 1 .6 .7 .78 .78 0 0 1-.6 .8M230.8 125.8a.68 .68 0 0 0-.8 .8M230.8 125.9l.3 .2 .1 .4M230.8 125.9h.1M230.8 127.1h.1"/>
<path d="M230.8 125.9a.61 .61 0 0 0-.5 .6 .61 .61 0 0 0 .5 .6M230.8 125.8h.1M230.8 127.3h.1M231.2 126.5l-.1 .5-.3 .1M231.2 126.5h.1M231.7 125.8h.2v1.3h.8v.2h-1zM231.7 125.8v1.5M233.4 125.9l-.3 .7h.5M233.4 125.9h.1M233.4 125.9l.1 .4M233.5 126.3h.1M233.5 126.3l.1 .3"/>
<path d="M233.6 126.6h.1M233.7 126.8h-.6l-.2 .5h-.2M233.7 126.8l.2 .5h.2l-.6-1.5h-.2l-.6 1.5M233.7 126.8h.1M234.8 126.6l.3 .4M234.8 126.6h.1M234.9 126.4h.1M234.9 125.9l.3 .3M234.9 125.9h.1M234.9 125.9h-.4v.5h.4M235.1 127h.1M235.2 126.2l-.1 .2h-.2"/>
<path d="M235.2 126.2h.1M235.4 126.4h.1M235.4 126v.2M235.4 127l.1 .3M235.4 126.2a.69 .69 0 0 0-.9-.4h-.2v1.5h.2v-.7h.3M235.4 126.2l-.1 .3-.2 .1 .5 .7h-.3l-.2-.3M235.4 126.2h.1M235.4 126.2v.2M235.8 125.8h.2v1.5h-.2zM236.6 126.2v.1M236.6 126.2h.1M236.6 126.3l.6 .2"/>
<path d="M236.6 126.3h.1M236.9 125.9l-.3 .3M236.9 125.8a.38 .38 0 0 1 .4 0 .38 .38 0 0 1 .1 .4l-.5-.3M236.9 125.8a.4 .4 0 0 0-.5 .2 .4 .4 0 0 0 .2 .5l.4 .1a.26 .26 0 0 1 .3 .3 .26 .26 0 0 1-.4 .2M236.9 125.9h.1M236.9 125.8h.1M236.9 127.1l-.6-.3a.48 .48 0 0 0 .6 .5M236.9 127.1h.1M236.9 127.3h.1M237.2 126.5l.3 .4M237.2 126.5h.1M237.5 126.9l-.2 .3-.4 .1"/>
<path d="M237.5 126.9h.1M237.7 126.7h.5v.2h-.5zM238.5 125.8h.2v1.3h.7v.2h-.9zM238.7 127.1h.1M239.7 126.2l.5-.4v1.5h-.2v-1.2l-.3 .2zM240 126.1h.1M240.9 126.5v.4l.5 .2M240.9 126.5l.1 .5 .4 .1M240.9 126.5h.1M240.9 126.2v.3M240.9 126.2h.1M241.4 125.9h.1"/>
<path d="M241.4 125.9l-.5 .3M241.4 125.9l.3 .1 .1 .3 .2-.1M241.4 125.8l.5 .1 .1 .3M241.4 125.8a.78 .78 0 0 0-.7 .7 .78 .78 0 0 0 .7 .8M241.4 125.8l.4 .1 .2 .3M241.4 127.1h.1M241.4 125.8h.1M241.4 127.3h.1M242 126.2h.1M242 127.1v-.6h-.6v.2h.4v.3l-.4 .1M242 127.1l-.6 .2M242 127.1h.1"/>
<path d="M251.7 120.2h1.7M251.7 120.2l1 1M253.4 120.2a.79 .79 0 0 1-.6 1.1l-.1-.1M253.4 120.2h.1M253.4 120.2v12.2M40.6 151.5a1.48 1.48 0 0 0 1.7 .5l1.2 .1M40.6 151.5h2.4M40.6 145.3h9.7M40.6 145.3v6.2M43 151.5a5.3 5.3 0 0 1 3.2 2M43 151.5l.5 .6M43.5 152.1a6.6 6.6 0 0 1 2.7 1.4"/>
<path d="M46.2 153.5l2.4 1.4 1.7 1.5M50.3 156.4a14.6 14.6 0 0 1 4 9.9M50.3 145.3h4M50.3 145.3v11.1M51 144.3h4.3M51 144.3h-9.4l-1 1M51 144.3l-.7 1M54.3 145.3v21M54.3 149.1l1 1M55.3 150.1h10.8M55.3 150.1v16.2M55.3 144.3l-1 1"/>
<path d="M55.3 144.3h34M66.1 150.1a25.2 25.2 0 0 1 12.4 0M66.1 150.1v32M69 157.7a4.7 4.7 0 0 1 5.1-1.1 4.7 4.7 0 0 1 2.9 4.4v10.6a4.7 4.7 0 0 1-4.7 4.7 4.7 4.7 0 0 1-4.7-4.7v-11.2l.5-1.5zM72.3 158.4v5.1M78.5 150.1v32M78.5 150.1h10.8M89.3 144.3h4.3M89.3 150.1v16.2M89.3 144.3l1 1M90.3 145.3h4M90.3 145.3v21"/>
<path d="M90.3 149.1l-1 1M93.6 144.3h9.4l1.1 1M93.6 144.3l.7 1M94.3 156.4a14.1 14.1 0 0 0-4 9.9M94.3 145.3h9.8M94.3 145.3v11.1M98.4 153.5a13 13 0 0 0-4.1 2.9M101.1 152.1a7 7 0 0 0-2.7 1.4M101.7 151.5h2.4M101.7 151.5a5.2 5.2 0 0 0-3.3 2M101.7 151.5l-.6 .6M104.1 151.5a1.32 1.32 0 0 1-1.6 .5l-1.4 .1"/>
<path d="M104.1 145.3v6.2M54.3 166.3a18 18 0 0 0 18 18 18 18 0 0 0 18-18M54.3 166.3h1M55.3 166.3a17 17 0 0 0 10.8 15.8M59.8 166.3h5M61.3 164a2.29 2.29 0 0 0-2.3 2.3 2.29 2.29 0 0 0 2.3 2.3M61.3 164.3a2.01 2.01 0 0 0-2 2 2.01 2.01 0 0 0 2 2M61.3 168.6h2M61.3 164h2M61.3 164v.3M61.3 168.3v.3M61.3 168.3h2"/>
<path d="M61.3 164.3h2M62.3 163.7v5.1M63.3 164a2.29 2.29 0 0 1 2.3 2.3 2.29 2.29 0 0 1-2.3 2.3M63.3 164.3a2.01 2.01 0 0 1 2 2 2.01 2.01 0 0 1-2 2M63.3 164v.3M63.3 168.3v.3M69.8 161h5.1M69.8 171.6h5.1M72.3 169.1v5M79.8 166.3h5M82.3 163.7v5.1M89.3 166.3a16.9 16.9 0 0 1-10.8 15.8"/>
<path d="M89.3 166.3h1M66.1 182.1a10.9 10.9 0 0 0 12.4 0M76.9 183.7l-.5 .1"/>
<circle cx="230.7" cy="68.3" r=".68"/>
<circle cx="230.7" cy="68.3" r=".83"/>
<circle cx="72.3" cy="95.3" r="22.8"/>
<circle cx="72.3" cy="95.3" r="22.3"/>
<circle cx="82.3" cy="166.3" r="2.29"/>
<circle cx="82.3" cy="166.3" r="2.01"/>
</g>
<path d="M72.3 142v13.5" fill="none" stroke="#000" stroke-width=".2" stroke-dasharray="15.2 1.3 1.3 1.3" stroke-dashoffset="10.4" stroke-linecap="butt"/>
<path d="M72.3 45.4v-43.8" fill="none" stroke="#000" stroke-width=".2" stroke-dasharray="15.2 1.3 1.3 1.3" stroke-dashoffset="4.8" stroke-linecap="butt"/>
<path d="M171 135.1v-17.4" fill="none" stroke="#000" stroke-width=".2" stroke-dasharray="15.2 1.3 1.3 1.3" stroke-dashoffset="8.5" stroke-linecap="butt"/>
<path d="M230.3 95.3h-19.7M235.4 90.2v-19.8M240.5 95.3h19.7" fill="none" stroke="#000" stroke-width=".2" stroke-dasharray="15.2 1.3 1.3 1.3" stroke-dashoffset="7.3" stroke-linecap="butt"/>
<path d="M235.4 100.4v33.7" fill="none" stroke="#000" stroke-width=".2" stroke-dasharray="15.2 1.3 1.3 1.3" stroke-dashoffset=".3" stroke-linecap="butt"/>
<path d="M67.2 95.3h-29.2M72.3 90.2v-29.2M77.4 95.3h29.2M72.3 100.4v29.2" fill="none" stroke="#000" stroke-width=".2" stroke-dasharray="15.2 1.3 1.3 1.3" stroke-dashoffset="2.5" stroke-linecap="butt"/>
<path d="M72.2 62.9v72" fill="none" stroke="#000" stroke-width=".35" stroke-dasharray="6.3 1.3 1.3 1.3 1.3 1.3" stroke-dashoffset="-1.1" stroke-linecap="butt"/>
<path d="M72.3 164.8v2.9" fill="none" stroke="#000" stroke-width=".2" stroke-dasharray="15.2 1.3 1.3 1.3" stroke-linecap="butt"/>
<path d="M63.3 62.9l3.8-.6v1.3zM63.3 134.9l3.8-.6v1.3z" fill="#000"/>
<path d="M109.2 130.2h1l-.5 3.2zM109.7 95.3l.5 3.2h-1zM45.3 73.1l-.6 .8 2.8 1.6zM75 67.5l.6 .8-2.9 1.5zM51.8 105l.8 .6-2.3 2.2zM93.5 104.6l1-.1-.1 3.2zM82.3 191.3l3.2-.5v1zM59.1 190.8l3.2 .5-3.2 .5zM69.1 186.4l3.2 .6-3.2 .5zM82.3 187l3.2-.6v1.1zM29.2 144.3l.5 3.1h-1zM28.7 163.1h1l-.5 3.2zM84.2 165.7l3.3-.3-.3-1zM8.9 3.4l.5 3.2h-1zM8.4 40.2h1l-.5 3.2zM21.7 16.1l.5 3.2h-1zM21.2 40.2h1l-.5 3.2zM100.9 52.9l3.2 .5-3.2 .5zM40.6 53.4l3.1-.5v1zM80.2 7.5l-1.9 2.6 2.6-1.9zM32.9 23.5h1l-.5 3.2zM33.4 43.4l.5 3.2h-1zM133 73l.5 3.2h-1zM132.5 114.4h1l-.5 3.2zM151.8 50.4l3.2 .5-3.2 .5zM171 50.9l3.1-.5v1zM150.2 138.3l3.2 .4-3.2 .6zM155 138.7l3.2-.4v1zM217.4 145.8l3.2-.5v1zM250.2 145.3l3.2 .5-3.2 .5zM195 130.2h1l-.5 3.2zM195.5 63.5l.5 3.2h-1z" fill="#808080"/>
<g font-size="4.2">
<text x="228.6" y="205.7">STAINLESS STEEL</text>
<text x="273.1" y="205.8">E</text>
<text x="79.9" y="214.3">NOT FOR MANUFACTURING PURPOSES</text>
<text x="92.5" y="210">FOR INFORMATION ONLY</text>
<text x="258" y="213.9">0.021 kg</text>
</g>
<g font-size="3.5">
<text x="60" y="63.6">A</text>
<text x="60" y="136.5">A</text>
<text x="219.7" y="194.4">POLARIS GLUE IN 1&quot; LENS MOUNT</text>
<text x="225.4" y="197.9">WITH FOCUS ADJUSTMENT</text>
<text x="224.4" y="213.4">POLARIS-L1G</text>
</g>
<g font-size="2.8" fill="#808080">
<text x="89.7" y="4.4">COUNTERBORED SLOTTED MOUNTING HOLE</text>
<text x="89.7" y="7.8">FOR USE WITH #8 [M4] SOCKET HEAD CAP SCREW</text>
<text x="89.7" y="11.1">AND FLAT WASHER (INCLUDED)</text>
<text x="5" y="22.3">0.79in</text>
<text x="3.5" y="26.1">20.0mm</text>
<text x="17.8" y="28.7">0.54in</text>
<text x="16.3" y="32.5">13.7mm</text>
<text x="29.5" y="34">0.33in</text>
<text x="28.8" y="37.8">8.3mm</text>
<text x="70" y="52.3">1.25in</text>
<text x="179.3" y="51.4">0.31in</text>
<text x="66.9" y="56.1">31.8mm</text>
<text x="94.8" y="59">OPTIC EDGE CONTACT POINTS</text>
<text x="179.3" y="59">OPTIC FACE CONTACT PLANE</text>
<text x="180.6" y="55.2">8.0mm</text>
<text x="94.8" y="61.8">ACCEPTS Ø1.00in [Ø25.4mm] OPTICS</text>
<text x="94.8" y="64.7">3 PLACES</text>
<text x="26.1" y="68.7">1.25in</text>
<text x="21.8" y="72.5">31.8mm</text>
<text x="127.6" y="94.4">22.3mm</text>
<text x="129.1" y="90.6">0.88in</text>
<text x="118.8" y="98.2">TRANSMISSIVE CLEAR</text>
<text x="126.4" y="101.6">APERTURE</text>
<text x="190.2" y="100.5">34.9mm</text>
<text x="191.7" y="96.7">1.38in</text>
<text x="105.9" y="113.3">0.75in</text>
<text x="104.4" y="117.1">19.1mm</text>
<text x="161.8" y="139.3">0.03in</text>
<text x="163" y="143.1">0.8mm</text>
<text x="161.8" y="146.9">GLUE PLANE POCKET</text>
<text x="230" y="148.3">18.0mm</text>
<text x="233.1" y="144.5">0.71in</text>
<text x="25.4" y="154.2">0.43in</text>
<text x="23.9" y="158">11.0mm</text>
<text x="115.5" y="160.5">0.079 [</text>
<text x="127.5" y="160.5">2.01mm]</text>
<text x="112.3" y="163.9">0.075in [1.91mm] DEEP</text>
<text x="112.3" y="167.3">ALIGNMENT PIN FEATURES</text>
<text x="112.3" y="170.6">2 PLACES</text>
<text x="112.3" y="174">(SEE NOTE (1) BELOW)</text>
<text x="92.2" y="185.9">0.20in</text>
<text x="43.5" y="190.3">0.39in</text>
<text x="91.5" y="189.7">5.0mm</text>
<text x="42" y="194">10.0mm</text>
</g>
<g font-size="2.8">
<text x="70.9" y="48.2">C</text>
<text x="72" y="49">L</text>
<text x="70.9" y="59.4">C</text>
<text x="71.9" y="60.2">L</text>
<text x="233.9" y="137.9">C</text>
<text x="71.1" y="140.8">C</text>
<text x="72.2" y="141.6">L</text>
<text x="235" y="138.7">L</text>
<text x="163.6" y="151.8">SECTION A-A</text>
<text x="174.5" y="184.8">DRAWING</text>
<text x="174.5" y="187.6">PROJECTION</text>
<text x="229.4" y="190.2">w w w . t h o r l a b s . c o m</text>
<text x="2.9" y="196.9">NOTE:</text>
<text x="187.9" y="193.2">NAME</text>
<text x="190.2" y="197.7">BD</text>
<text x="203.6" y="193.2">DATE</text>
<text x="2.9" y="199.7">1) RECOMMENDED DOWEL PIN FOR ALIGNMENT FEATURES IS A STANDARD DIN 7-M6 GROUND DOWEL PIN.</text>
<text x="2.9" y="202.6">2) FOR A Ø2mm X 5mm PIN, WE RECOMMEND A HOLE THAT IS Ø2.002mm TO Ø2.008mm IN DIAMETER X 0.170in±0.005 DEEP</text>
<text x="190.2" y="202.2">BM</text>
<text x="216.4" y="201.2">MATERIAL</text>
<text x="271.7" y="201.8">REV</text>
<text x="7.6" y="208.2">HOLE SHOULD HAVE A TOLERANCE OF ±0.003in.</text>
<text x="7.6" y="205.4">BE MADE INTO THE MATING SURFACE FOR THE MOUNT. THE SEPARATION OF THE HOLES IN RELATION TO THE MOUNTING</text>
<text x="216.7" y="209.7">ITEM #</text>
<text x="254.5" y="209.7">APPROX WEIGHT</text>
</g>
<g font-size="2.5">
<text x="174.8" y="197.7">DRAWN</text>
<text x="201" y="197.7">04/APR/16</text>
<text x="173" y="202.2">APPROVAL</text>
<text x="200.5" y="202.2">29/MAY/26</text>
</g>
<text font-size="2.1" x="178.5" y="206.8">COPYRIGHT © 2016 BY THORLABS</text>
<g font-size="2">
<text x="174.8" y="211">VALUES IN PARENTHESIS ARE CALCULATED</text>
<text x="175.5" y="213.5">AND MAY CONTAIN ROUNDOFF ERRORS</text>
</g>
</svg>
